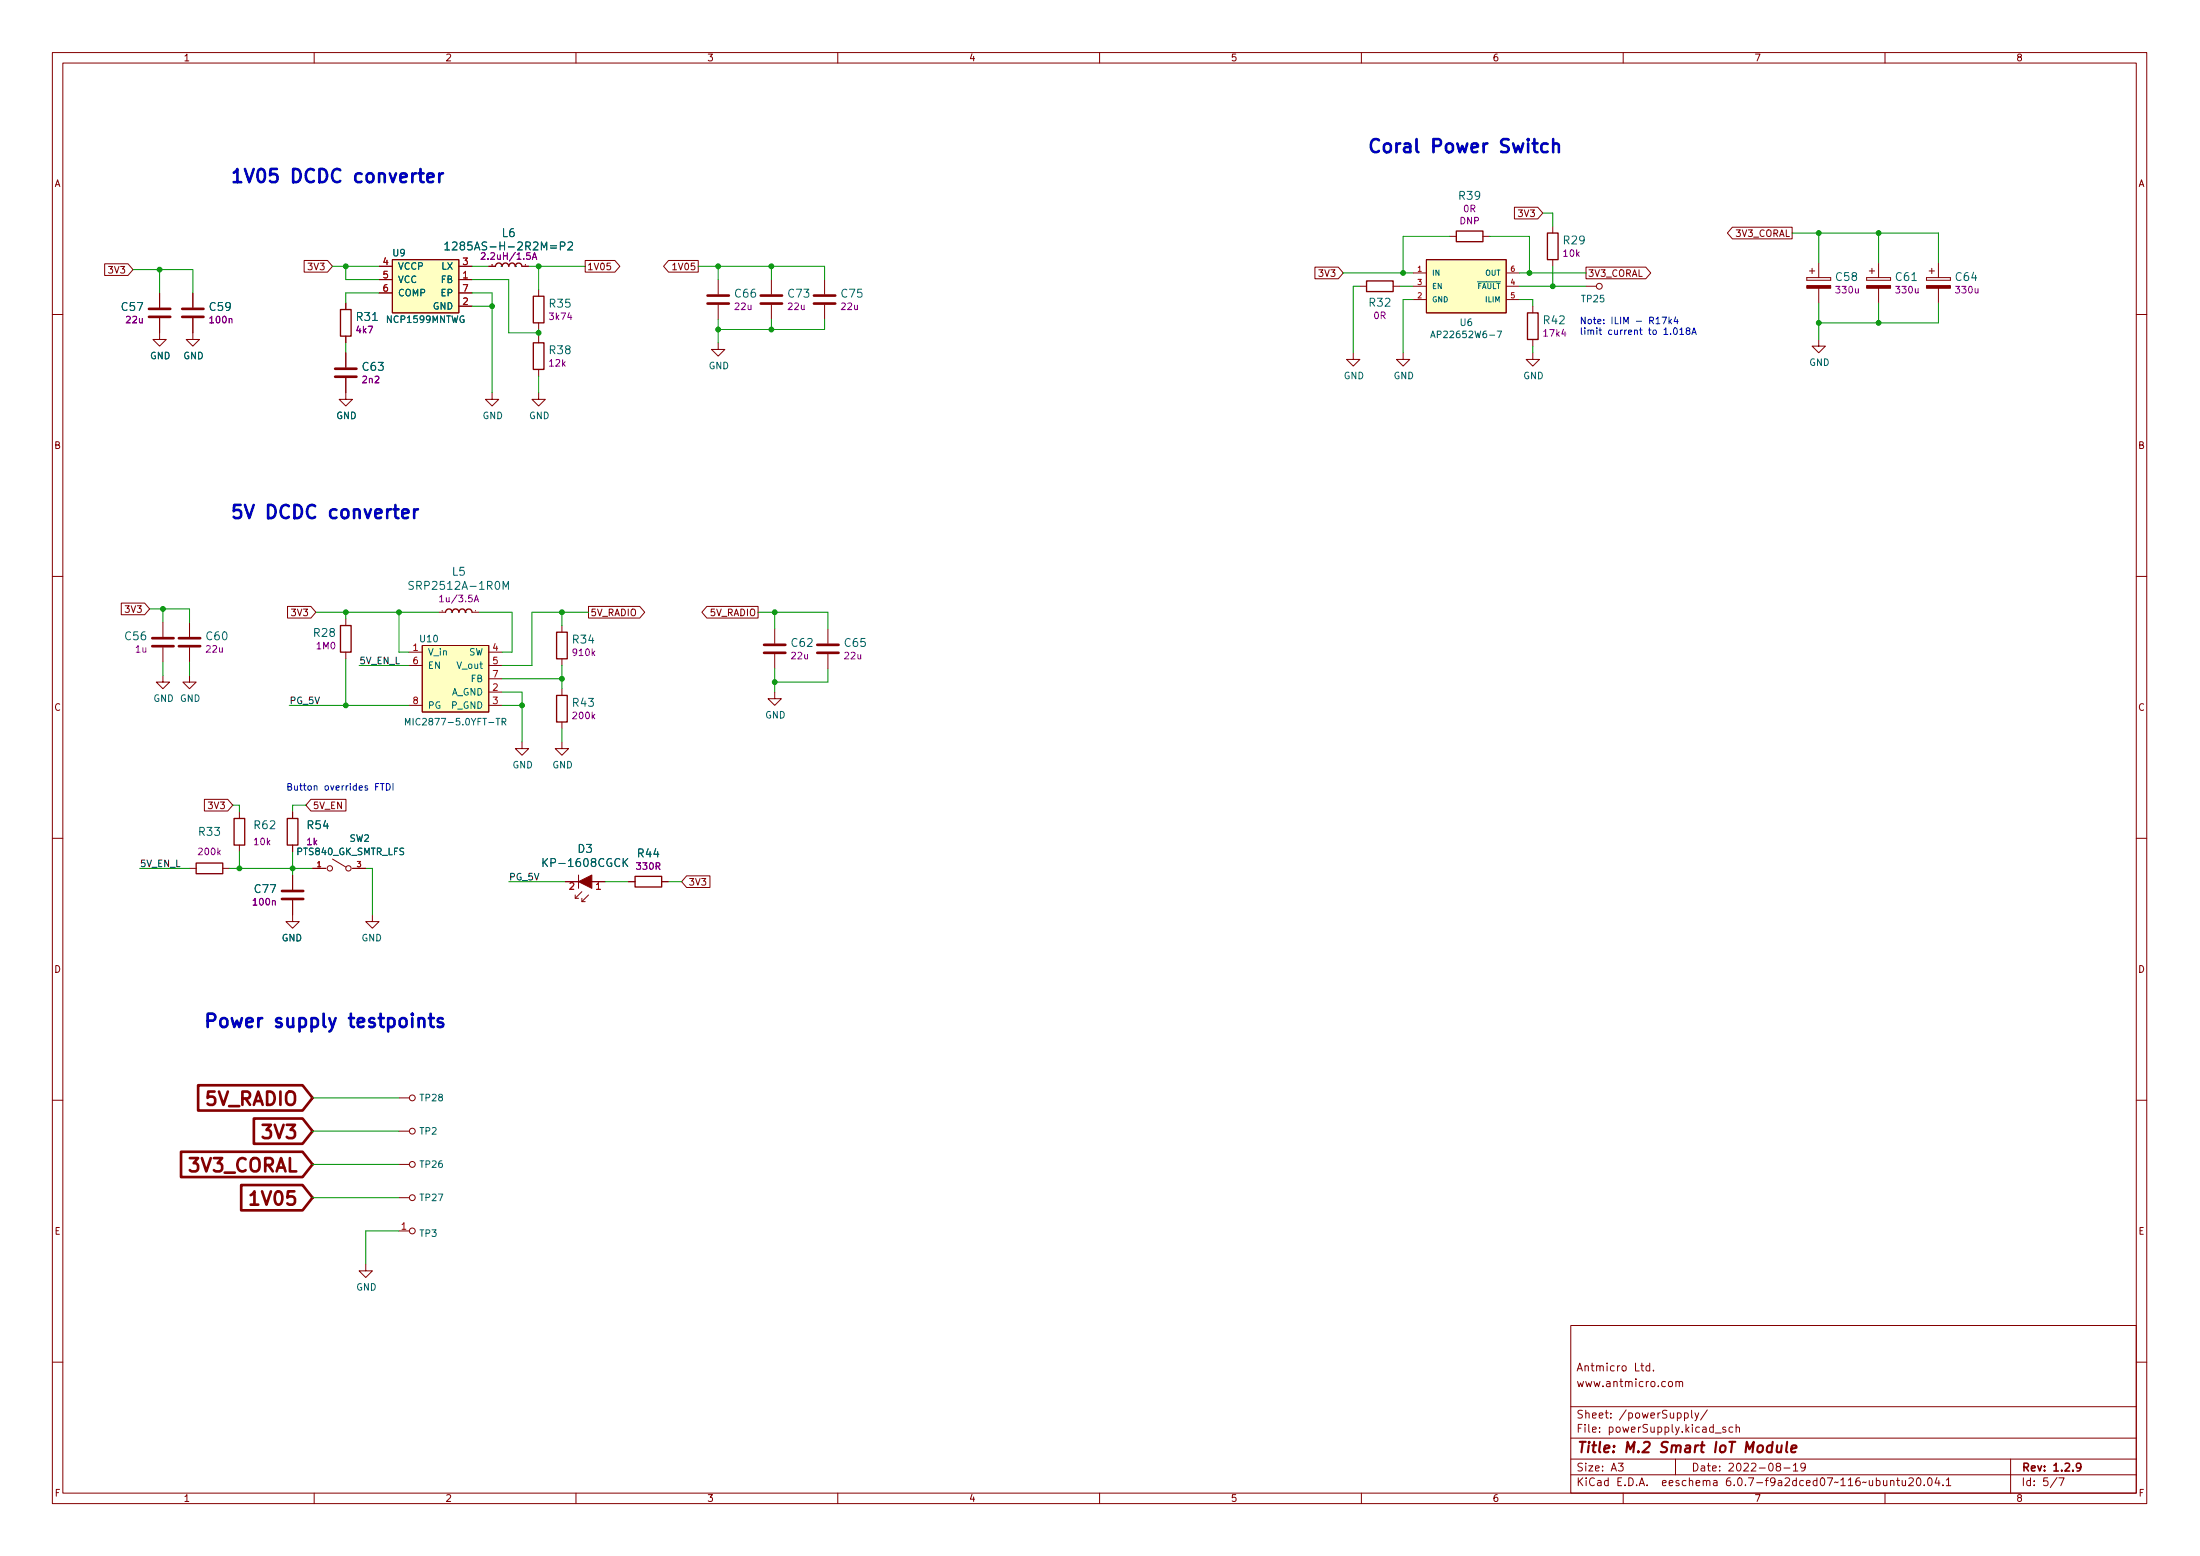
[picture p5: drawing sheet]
<svg xmlns="http://www.w3.org/2000/svg" width="420mm" height="297mm" viewBox="0 0 420 297" stroke-linecap="round" stroke-linejoin="round" font-family="sans-serif">
<g fill="none" stroke="#840000" stroke-width=".19">
<path d="M10 10h400v277h-400zM12 12h396v273h-396zM60 10v2M110 10v2M160 10v2M210 10v2M260 10v2M310 10v2M360 10v2M289.2 39.6h4.5l.9 1.1-.9 1.1h-4.5zM20 50.4h4.4l1 1.1-1 1.1h-4.4zM30.5 55.9v2.8"/>
<path d="M36.8 55.9v2.8M58.1 49.7h4.4l1 1.1-1 1.1h-4.4zM66 57.8v1.3M72.4 50.8h2.5M72.4 53.4h2.5M72.4 55.9h2.5M74.9 49.6h12.7v10.1h-12.7zM87.6 50.8h2.6M87.6 53.4h2.6M87.6 58.5h2.6M87.6 55.9h2.6M93.3 50.8h1.3"/>
<path d="M99.7 50.8h1.3M102.9 55.3v1.3M111.8 49.7h5.6l1 1.1-1 1.1h-5.6zM127.7 49.7h5.6v2.2h-5.6l-1-1.1zM137.2 53.4v2.8M137.2 58.2v2.8M147.3 53.4v2.8M147.3 58.2v2.8M157.5 53.4v2.8M157.5 58.2v2.8M251.1 51h4.5l.9 1.1-.9 1.1h-4.5zM259.7 54.6h1.3"/>
<path d="M266.1 54.6h1.2M269.9 52.1h2.5M269.9 57.2h2.5M269.9 54.6h2.5M272.4 49.6h15.3v10.1h-15.3zM276.9 45.1h1.2M283.2 45.1h1.3M287.7 52.1h2.5M287.7 57.2h2.5M287.7 54.6h2.5M292.7 58.5v1.2M296.5 43.2v1.3"/>
<path d="M296.5 49.6v1.2M302.9 51h11.4l1 1.1-1 1.1h-11.4zM302.9 54.6h1.9M330.9 43.4h11.4v2.2h-11.4l-1-1.1zM345.1 53v.5zM345.1 53.5h4.5zM345.1 53h4.5zM345.6 51.7h1M346.1 51.2v1M347.3 50.2v2.8M347.3 55v2.8M349.6 53v.5z"/>
<path d="M356.5 53v.5zM356.5 53.5h4.6zM356.5 53h4.6zM357 51.7h1M357.5 51.2v1M358.8 50.2v2.8M358.8 55v2.8M361.1 53v.5zM367.9 53v.5zM367.9 53.5h4.6zM367.9 53h4.6zM368.4 51.7h1"/>
<path d="M368.9 51.2v1M370.2 50.2v2.8M370.2 55v2.8M372.5 53v.5zM10 60h2M30.5 60.7v4.1h1.2l-1.2 1.3-1.3-1.3h1.3M36.8 60.7v4.1h1.3l-1.3 1.3-1.2-1.3h1.2M66 72.2v4h1.3l-1.3 1.3-1.2-1.3h1.2M66 64.2v1.2M66 67.3v2.8M94 75v1.2h1.2l-1.2 1.3-1.3-1.3h1.3M102.9 75v1.2h1.2l-1.2 1.3-1.3-1.3h1.3"/>
<path d="M102.9 61.6v1.3M102.9 64.2v1.2M102.9 70.5v1.3M137.2 65.4v1.3h1.2l-1.2 1.3-1.3-1.3h1.3M258.4 67.3v1.3h1.3l-1.3 1.3-1.2-1.3h1.2M268 67.3v1.3h1.2l-1.2 1.3-1.3-1.3h1.3M292.7 67.3v1.3h1.3l-1.3 1.3-1.2-1.3h1.2M292.7 64.8v1.3M347.3 64.8v1.3h1.3l-1.3 1.2-1.2-1.2h1.2M408 60h2M10 110h2M23.2 115.1h4.4l1 1.1-1 1.2h-4.4z"/>
<path d="M31.1 118.8v2.8M36.2 118.8v2.8M54.9 115.8h4.5l.9 1.1-.9 1.1h-4.5zM66 118.1v1.3M83.8 116.9h1.3M90.2 116.9h1.2M107.3 119.4v1.3M112.4 115.8h9.8l.9 1.1-.9 1.1h-9.8zM135 115.8h9.8v2.2h-9.8l-1-1.1zM408 110h2M31.1 128.9v1.3h1.3l-1.3 1.3-1.3-1.3h1.3M31.1 123.6v2.8"/>
<path d="M36.2 128.9v1.3h1.3l-1.3 1.3-1.3-1.3h1.3M36.2 123.6v2.8M66 124.5v1.3M78.1 124.5h2.5M78.1 134.7h2.5M78.1 127h2.5M80.6 123.2h12.7v12.7h-12.7zM93.3 124.5h2.6M93.3 132.1h2.6M93.3 134.7h2.6M93.3 127h2.6M93.3 129.6h2.6"/>
<path d="M107.3 125.8v1.2M107.3 131.5v1.3M107.3 137.8v1.3M148 132.1v1.3h1.2l-1.2 1.3-1.3-1.3h1.3M148 120.1v2.7M148 124.9v2.8M158.1 120.1v2.7M158.1 124.9v2.8M39 152.6h4.5l.9 1.1-.9 1.1h-4.5zM45.7 155v1.2M55.9 155v1.2M59.4 152.6h6.7v2.2h-6.7l-1-1.1z"/>
<path d="M99.7 141.6v1.3h1.3l-1.3 1.3-1.3-1.3h1.3M107.3 141.6v1.3h1.3l-1.3 1.3-1.3-1.3h1.3M10 160h2M36.2 165.8h1.3M42.5 165.8h1.3M45.7 161.3v1.3M55.9 171.9v4h-1.3l1.3 1.3 1.2-1.3h-1.2M55.9 161.3v1.3M55.9 167v2.8M59.7 165.8h2.5M63.5 164l2.5 1.5M67.3 165.8h2.5"/>
<path d="M71.1 174.7v1.2h-1.3l1.3 1.3 1.3-1.3h-1.3M107.9 168.3h2.6M109.9 170.9v.6h.6M110.5 167v2.6M111.1 171.5v.6h.7M111.1 170.2l-1.2 1.3M112.4 170.9l-1.3 1.2M113 168.3h2.6M120 168.3h1.3M126.4 168.3h1.2M131.1 167.2h4.5v2.2h-4.5l-.9-1.1zM408 160h2"/>
<path d="M10 210h2M76.2 215.9h1.9M76.2 209.6h1.9M408 210h2M76.2 235h1.9M76.2 228.6h1.9M76.2 222.3h1.9M69.8 241.3v1.3h1.3l-1.3 1.3-1.2-1.3h1.2M300 253h108v32h-108zM10 260h2M300 278.5h108M300 274.5h108"/>
<path d="M300 268.5h108M309.1 279.3h.9l-.5 .6 .4 .1v.7l-.2 .1-.6-.1M313.3 260.7h.6M313.6 260.2v1.3l.3 .2M315.1 260.8l-.5-.1-.2 .3 .1 .6h.6M315.1 260.2v1.5M315.8 261.6v.1M318.8 263.8l.3-.1 .3 .3v.4l-.3 .3-.3-.1-.2-.2zM320 278.5v3M320.1 263.9l.2-.2 .3 .1 .1 .9M320.1 263.7v1M320.7 263.9l.2-.2 .4 .1 .1 .9"/>
<path d="M321.7 269.8l.4-.1 .3 .3-.1 .6h-.6M321.7 269.7v1.5M323.1 269.2v1.3l.2 .2M323.7 269.7l.4 1M324.4 269.7l-.5 1.4-.2 .1M326.1 269.1l-1.3 2M327.6 273.6h1.1M329.6 272.5l-.4-.1-.2 .2 .1 .2 .5 .2v.3h-.6M330.9 272.5l-.4-.1-.3 .3 .1 .6h.6M331.6 272.6l.2-.2 .3 .1 .1 .9M331.6 271.9v1.5M339.5 280l-.3-.3 .1-.2 .2-.2 .4 .1 .2 .2-.1 .2-.6 .2-.2 .2v.3l.3 .3 .4-.1 .2-.2-.1-.4-.2-.1"/>
<path d="M342.5 279.7l.4-.4v1.5M344.8 280l-.3 .2h-.3l-.3-.2 .2-.6 .4-.1 .2 .2a.99 .99 0 0 1-.3 1.3h-.3M384 278.5v6.5M408 260h2M60 285v2M110 285v2M160 285v2M210 285v2M260 285v2M300 281.5h108M310 285v2M340.7 280.2h1.2"/>
<path d="M342.5 280.8h.9M360 285v2M361.1 282.8l.2-.2 .3 .1 .1 .9M361.1 282.6v1M362.2 282.6h.6M362.4 282.1v1.3l.4 .2M363.3 282.6l.1 .9 .3 .1 .2-.1M363.9 282.6v1M364.6 282.3l.5-.2 .3 .2v.2l-.9 1.1h.9M366.2 282.2l.2-.1a.8 .8 0 0 1 .5 .8 .8 .8 0 0 1-.5 .7 1 1 0 0 1-.2-1.4zM367.5 283.5v.1M368.4 282.2l.1-.1a.8 .8 0 0 1 .5 .8 .8 .8 0 0 1-.5 .7 1 1 0 0 1-.1-1.4z"/>
<path d="M369.9 282l-.3 1.1h.9M370.3 282.6v1M371.1 283.5v.1M371.7 282.5l.4-.4v1.5M371.7 283.6h.9M392.9 282l-1.3 2M393.2 282.1h1l-.6 1.5"/>
<circle cx="305.4" cy="54.6" r=".56"/>
<circle cx="63" cy="165.8" r=".51"/>
<circle cx="66.5" cy="165.8" r=".51"/>
<circle cx="78.7" cy="209.6" r=".56"/>
<circle cx="78.7" cy="215.9" r=".56"/>
<circle cx="78.7" cy="235" r=".56"/>
<circle cx="78.7" cy="222.3" r=".56"/>
<circle cx="78.7" cy="228.6" r=".56"/>
</g>
<path d="M397.4 280l-.3 .2h-.3l-.3-.2 .2-.6 .4-.1 .2 .2a.99 .99 0 0 1-.3 1.3h-.3" fill="none" stroke="#840000" stroke-width=".3"/>
<path d="M338.5 276a.66 .66 0 0 0-1 .3l-.1 .6 .2 .2h.7M338.6 275.2l-.3 2M339.4 275.9v1.2a.57 .57 0 0 0 .7 0M340.3 275.9l-.2 1.3M341.3 275.2l-.2 1.8 .3 .2M342.1 276.6l1-.2-.1-.4-.5-.1-.3 .3-.1 .9h.8" fill="none" stroke="#840000" stroke-width=".4"/>
<g fill="none" stroke="#840000" stroke-width=".25">
<path d="M65 59.1h2.1v5.1h-2.1zM94.6 50.8l.2-.3 .3-.3 .6 .2 .2 .4 .2-.4 .4-.2 .5 .2 .2 .4 .1-.4 .3-.2a.61 .61 0 0 1 .8 .7M99.7 50.8a.62 .62 0 0 0-.7-.6 .62 .62 0 0 0-.6 .6M101.9 56.6h2v5h-2zM261 53.6h5.1v2.1h-5.1zM278.1 44.1h5.1v2h-5.1zM291.7 59.7h2.1v5.1h-2.1zM295.5 44.5h2.1v5.1h-2.1zM101.9 65.4h2v5.1h-2zM65 119.4h2.1v5.1h-2.1zM87.6 116.9l-.1-.4-.3-.2-.6 .1-.2 .5-.2-.5-.5-.2-.4 .3-.2 .4M87.7 116.9l.1-.4 .3-.2a.61 .61 0 0 1 .8 .6"/>
<path d="M90.1 116.9a.62 .62 0 0 0-.6-.6 .62 .62 0 0 0-.6 .6M106.3 132.8h2v5h-2zM106.3 120.7h2v5.1h-2zM44.7 156.2h2v5.1h-2zM54.9 156.2h2v5.1h-2zM37.5 164.8h5v2h-5zM121.3 167.3h5.1v2h-5.1z"/>
</g>
<g fill="#ffffc2" stroke="#ffffc2" stroke-width=".19">
<path d="M272.4 49.6h15.3v10.1h-15.3z"/>
<path d="M80.6 123.2h12.7v12.7h-12.7z"/>
<path d="M74.9 49.6h12.7v10.1h-12.7z"/>
</g>
<g fill="none" stroke="#006464" stroke-width=".19">
<path d="M85 46.6l.4-.4v1.5M85 47.7h.8M86.4 46.3l.6-.1 .2 .1 .1 .3-1 1.1h1M95.7 50.8h.1M98.6 50.8h.1M107 47l.8-.1 .1-.2-.1-.4-.2-.1h-.6v1.5M108.5 46.3l.6-.1 .2 .1v.3l-.9 1.1h.9M273.2 64.5l.5-1.3 .4 1.3M273.4 64.1h.6M285.9 63.2h.9l-.6 1.3M79 111.1l-.6-.1-.3 .3 .1 .3 .7 .3v.5l-.2 .1-.6-.1M86.2 116.9h.1"/>
<path d="M89.1 116.9h.1M96.1 112.5v-1.5l.5 1.1 .5-1.1v1.5M77.4 138.4v-1.3l.5 .9 .4-.9v1.3M95.9 137.8l.6-.1 .1-.1v-.3l-.7-.2v1.3M96.2 137.8l.4 .6M103.7 163.9v1.5M104.6 163.9l-.9 .9M119.2 164.5l.7 .9M119.9 163.9l-.9 .9"/>
</g>
<g fill="none" stroke="#840000" stroke-width=".51">
<path d="M28.4 59h4.1M34.8 59h4.1M135.1 57.9h4.1M135.1 56.4h4.1M145.3 57.9h4.1M145.3 56.4h4.1M155.4 57.9h4.1M155.4 56.4h4.1M28.4 60.5h4.1M34.8 60.5h4.1M64 71.9h4.1M64 70.4h4.1"/>
<path d="M29.1 123.4h4M29.1 121.8h4M34.2 123.4h4M34.2 121.8h4M145.9 124.6h4.1M145.9 123.1h4.1M156.1 124.6h4M156.1 123.1h4M53.8 171.6h4.1M53.8 170.1h4.1M34.6 219.9h23.2l1.9 2.4-1.9 2.4h-23.2zM37.8 207.2h20l1.9 2.4-1.9 2.4h-20z"/>
<path d="M48.5 213.5h9.3l1.9 2.4-1.9 2.4h-9.3zM46.1 226.2h11.7l1.9 2.4-1.9 2.4h-11.7zM47.9 228.2l.7-.8v2.6M47.9 230h1.4"/>
</g>
<g fill="#840000" stroke="#840000" stroke-width=".19">
<path d="M345.1 54.5h4.5v.5h-4.5z"/>
<path d="M367.9 54.5h4.6v.5h-4.6z"/>
<path d="M356.5 54.5h4.6v.5h-4.6z"/>
<path d="M110.5 168.3l2.5-1.3v2.6z"/>
</g>
<path d="M94 50.6h.1M100.3 50.6h.1M84.4 116.6h.1M90.8 116.6h.1" fill="none" stroke="#a90000" stroke-width=".19"/>
<path d="M91.9 48.4l.5-.2 .2 .4-.7 .9h.7M101.7 49.5l.4-1.3 .4 1.3M101.8 49.1h.6M84 114l.3-.4v1.3M84 114.9h.7M90.6 114.9l.4-1.3 .4 1.3M90.7 114.5h.6" fill="none" stroke="#840084" stroke-width=".19"/>
<path d="M81.6 33.9l1.2-.2-.1-.5-.7-.1-.4 .4 .1 1.2 .3 .1 .7-.1M83.9 33.1v1.7M84.6 33.1a.64 .64 0 0 0-.7 .5M295.6 27.5l-.8-.1-.4 .5v.7l.2 .3 .2 .2 .8-.2M296.6 27.6a.62 .62 0 0 1 1.1 .1v1.4M296.6 26.5v2.6M76.8 98.1l1.2-.3-.1-.4-.7-.2-.4 .4 .2 1.2 .2 .1 .7-.1M79.1 97.2v1.7M79.8 97.2a.64 .64 0 0 0-.7 .5" fill="none" stroke="#0000c2" stroke-width=".5"/>
<path d="M79.9 194.6a.63 .63 0 0 1 1.1 .1v1.4M81.9 194.4h.9M82.2 193.5v2.2l.2 .2 .4 .2M84.5 194.5l-.6-.1-.3 .3 .1 .4 .8 .2 .2 .3-.2 .3-.2 .2-.7-.2" fill="none" stroke="#0000c2" stroke-width=".51"/>
<g fill="none" stroke="#0000c2" stroke-width=".19">
<path d="M317.4 60.5h.9l-.6 1.3M318.8 60.5v1.3M318.9 61.3l.3 .5M319.2 61l-.4 .4M319.7 62.7l.2-.1a.68 .68 0 0 1 .4 .6 .68 .68 0 0 1-.4 .7l-.3-.5zM320 60.5l-.3 .9h.8M320.3 61v.8M320.8 62.9l.4-.3v1.3M320.8 63.9h.7M322.3 63.1l-.3-.2 .1-.2 .2-.1h.3l.1 .4-.6 .2-.1 .2v.2l.3 .3 .3-.1 .1-.2v-.4l-.2-.1M323.1 63.9l.4-1.3 .5 1.3M323.2 63.5h.6"/>
<path d="M72.6 149.6h.8M73 149.6v1.2M73.8 149.6a.64 .64 0 0 1 .7 .6 .64 .64 0 0 1-.7 .6zM75.1 149.6v1.2"/>
</g>
<g fill="none" stroke="#009600" stroke-width=".19">
<path d="M25.4 51.5h11.4v4.4M30.5 51.5v4.4M63.5 50.8h8.9M66 50.8v2.6h6.4M72.4 55.9h-6.4v1.9M90.2 50.8h3.1M90.2 55.9h3.8v19.1M90.2 53.4h7v10.1h5.7M90.2 58.5h3.8M101 50.8h10.8M102.9 50.8v4.5M133.3 50.8h24.2v2.6"/>
<path d="M137.2 50.8v2.6M147.3 50.8v2.6M256.5 52.1h13.4M259.7 54.6h-1.3v12.7M267.3 54.6h2.6M269.9 57.2h-1.9v10.1M276.9 45.1h-8.9v7M284.5 45.1h7.6v7M290.2 57.2h2.5v1.3M290.2 54.6h12.7M290.2 52.1h12.7M294.6 40.7h1.9v2.5"/>
<path d="M296.5 50.8v3.8M342.3 44.5h27.9v5.7M347.3 44.5v5.7M347.3 57.8v7M358.8 44.5v5.7M358.8 57.8v3.8M370.2 57.8v3.8h-22.9M66 65.4v1.9M102.9 62.9v1.3M102.9 71.8v3.2M137.2 61v4.4M147.3 61v1.9"/>
<path d="M157.5 61v1.9h-20.3M292.7 66.1v1.2M28.6 116.2h7.6v2.6M31.1 116.2v2.6M60.3 116.9h23.5M66 116.9v1.2M76.2 116.9v7.6h1.9M91.4 116.9h6.4v7.6h-1.9M107.3 116.9v2.5M112.4 116.9h-10.8v10.1h-5.7M144.8 116.9h13.3v3.2M148 116.9v3.2"/>
<path d="M31.1 126.4v2.5M36.2 126.4v2.5M55.2 134.7h22.9M66 125.8v8.9M68.6 127h9.5M95.9 129.6h11.4M95.9 134.7h3.8M95.9 132.1h3.8v9.5M107.3 127v4.5M107.3 139.1v2.5M148 127.7v4.4M158.1 127.7v2.5h-10.1"/>
<path d="M44.4 153.7h1.3v1.3M58.4 153.7h-2.5v1.3M26.7 165.8h9.5M43.8 165.8h15.9M45.7 162.6v3.2M55.9 162.6v4.4M69.8 165.8h1.3v8.9M97.2 168.3h10.7M115.6 168.3h4.4M127.6 168.3h2.6M59.7 209.6h16.5M59.7 215.9h16.5"/>
<path d="M59.7 228.6h16.5M59.7 222.3h16.5M76.2 235h-6.4v6.3"/>
</g>
<g fill="#009600" stroke="#009600" stroke-width=".19">
<circle cx="107.3" cy="116.9" r=".46"/>
<circle cx="107.3" cy="129.6" r=".46"/>
<circle cx="147.3" cy="50.8" r=".46"/>
<circle cx="148" cy="116.9" r=".46"/>
<circle cx="148" cy="130.2" r=".46"/>
<circle cx="147.3" cy="62.9" r=".46"/>
<circle cx="358.8" cy="61.6" r=".46"/>
<circle cx="347.3" cy="44.5" r=".46"/>
<circle cx="347.3" cy="61.6" r=".46"/>
<circle cx="358.8" cy="44.5" r=".46"/>
<circle cx="268" cy="52.1" r=".46"/>
<circle cx="292.1" cy="52.1" r=".46"/>
<circle cx="296.5" cy="54.6" r=".46"/>
<circle cx="137.2" cy="50.8" r=".46"/>
<circle cx="137.2" cy="62.9" r=".46"/>
<circle cx="102.9" cy="50.8" r=".46"/>
<circle cx="102.9" cy="63.5" r=".46"/>
<circle cx="94" cy="58.5" r=".46"/>
<circle cx="30.5" cy="51.5" r=".46"/>
<circle cx="66" cy="50.8" r=".46"/>
<circle cx="31.1" cy="116.2" r=".46"/>
<circle cx="76.2" cy="116.9" r=".46"/>
<circle cx="66" cy="134.7" r=".46"/>
<circle cx="45.7" cy="165.8" r=".46"/>
<circle cx="66" cy="116.9" r=".46"/>
<circle cx="99.7" cy="134.7" r=".46"/>
<circle cx="55.9" cy="165.8" r=".46"/>
</g>
<g font-size="3.5" fill="#0000c2">
<text x="261" y="29.2">Coral Power Switch</text>
<text x="43.8" y="34.9">1V05 DCDC converter</text>
<text x="43.8" y="99">5V DCDC converter</text>
<text x="38.7" y="196.2">Power supply testpoints</text>
</g>
<g font-size="3.5" fill="#840000">
<text x="39.5" y="211">5V_RADIO</text>
<text x="50.9" y="217.4">3V3</text>
<text x="36.3" y="223.7">3V3_CORAL</text>
<text x="48.9" y="230.1">1V05</text>
</g>
<text font-size="2.8" fill="#840000" x="301" y="277.3">Title: M.2 Smart IoT Module</text>
<g font-size="2.1" fill="#006464">
<text x="278.7" y="38.1">R39</text>
<text x="87.1" y="47.8">1285AS-H-2R2M=P2</text>
<text x="95.9" y="45.2">L6</text>
<text x="298.7" y="46.6">R29</text>
<text x="350.7" y="53.6">C58</text>
<text x="362.1" y="53.6">C61</text>
<text x="373.6" y="53.6">C64</text>
<text x="23.3" y="59.3">C57</text>
<text x="40.1" y="59.3">C59</text>
<text x="105" y="58.7">R35</text>
<text x="140.4" y="56.8">C66</text>
<text x="150.6" y="56.8">C73</text>
<text x="160.8" y="56.8">C75</text>
<text x="261.6" y="58.5">R32</text>
<text x="68.2" y="61.3">R31</text>
<text x="294.9" y="61.9">R42</text>
<text x="69.3" y="70.8">C63</text>
<text x="105" y="67.6">R38</text>
<text x="79.1" y="112.6">SRP2512A-1R0M</text>
<text x="86.4" y="109.9">L5</text>
<text x="24" y="122.2">C56</text>
<text x="39.5" y="122.2">C60</text>
<text x="60" y="121.6">R28</text>
<text x="109.5" y="122.8">R34</text>
<text x="151.2" y="123.5">C62</text>
<text x="161.4" y="123.5">C65</text>
<text x="109.5" y="134.9">R43</text>
<text x="38.1" y="159.5">R33</text>
<text x="48.6" y="158.3">R62</text>
<text x="58.8" y="158.3">R54</text>
<text x="104.4" y="165.5">KP-1608CGCK</text>
<text x="110.4" y="162.8">D3</text>
<text x="121.9" y="163.7">R44</text>
<text x="48.7" y="170.5">C77</text>
</g>
<g font-size="2.1" fill="#840000">
<text x="301" y="261.8">Antmicro Ltd.</text>
<text x="301" y="264.8">www.antmicro.com</text>
<text x="301" y="273.5">File: powerSupply.kicad_sch</text>
<text x="301" y="270.8">Sheet: /powerSupply/</text>
<text x="301" y="280.9">Size: A3</text>
<text x="323" y="280.9">Date: 2022-08-19</text>
<text x="386" y="280.9">Rev: 1.2.9</text>
<text x="301" y="283.7">KiCad E.D.A. eeschema 6.0.7-f9a2dced07~116~ubuntu20.04.1</text>
<text x="386" y="283.7">Id: 5/7</text>
</g>
<g font-size="1.8" fill="#840000">
<text x="35" y="11.7">1</text>
<text x="85" y="11.7">2</text>
<text x="135" y="11.7">3</text>
<text x="185" y="11.7">4</text>
<text x="235" y="11.7">5</text>
<text x="285" y="11.7">6</text>
<text x="335" y="11.7">7</text>
<text x="385" y="11.7">8</text>
<text x="10.3" y="35.7">A</text>
<text x="408.3" y="35.7">A</text>
<text x="290.2" y="41.4">3V3</text>
<text x="331.5" y="45.2">3V3_CORAL</text>
<text x="21" y="52.2">3V3</text>
<text x="59.1" y="51.6">3V3</text>
<text x="112.1" y="51.6">1V05</text>
<text x="128.9" y="51.6">1V05</text>
<text x="252.1" y="52.8">3V3</text>
<text x="303.2" y="52.8">3V3_CORAL</text>
<text x="10.3" y="85.7">B</text>
<text x="408.3" y="85.7">B</text>
<text x="24.2" y="117">3V3</text>
<text x="55.9" y="117.6">3V3</text>
<text x="112.7" y="117.6">5V_RADIO</text>
<text x="135.6" y="117.6">5V_RADIO</text>
<text x="10.3" y="135.7">C</text>
<text x="408.3" y="135.7">C</text>
<text x="40" y="154.4">3V3</text>
<text x="59.7" y="154.4">5V_EN</text>
<text x="131.4" y="169">3V3</text>
<text x="10.3" y="185.7">D</text>
<text x="408.3" y="185.7">D</text>
<text x="10.4" y="235.7">E</text>
<text x="408.4" y="235.7">E</text>
<text x="10.4" y="285.7">F</text>
<text x="35" y="286.7">1</text>
<text x="85" y="286.7">2</text>
<text x="135" y="286.7">3</text>
<text x="185" y="286.7">4</text>
<text x="235" y="286.7">5</text>
<text x="285" y="286.7">6</text>
<text x="335" y="286.7">7</text>
<text x="385" y="286.7">8</text>
<text x="408.4" y="285.7">F</text>
</g>
<g font-size="1.8" fill="#840084">
<text x="279.5" y="40.5">0R</text>
<text x="278.8" y="42.8">DNP</text>
<text x="92.6" y="49.6">2.2uH/1.5A</text>
<text x="298.7" y="49">10k</text>
<text x="140.4" y="59.2">22u</text>
<text x="150.6" y="59.2">22u</text>
<text x="160.7" y="59.2">22u</text>
<text x="350.8" y="56">330u</text>
<text x="362.2" y="56">330u</text>
<text x="373.7" y="56">330u</text>
<text x="24.2" y="61.7">22u</text>
<text x="40.2" y="61.7">100n</text>
<text x="68.1" y="63.6">4k7</text>
<text x="105.1" y="61.1">3k74</text>
<text x="262.4" y="60.9">0R</text>
<text x="295" y="64.2">17k4</text>
<text x="105" y="70">12k</text>
<text x="69.3" y="73.1">2n2</text>
<text x="84.5" y="114.9">1u/3.5A</text>
<text x="25.9" y="124.6">1u</text>
<text x="39.5" y="124.6">22u</text>
<text x="60.5" y="123.9">1M0</text>
<text x="109.5" y="125.2">910k</text>
<text x="151.2" y="125.8">22u</text>
<text x="161.4" y="125.8">22u</text>
<text x="109.5" y="137.3">200k</text>
<text x="48.6" y="161.3">10k</text>
<text x="58.6" y="161.3">1k</text>
<text x="38" y="163.2">200k</text>
<text x="121.7" y="166">330R</text>
<text x="48.5" y="172.8">100n</text>
</g>
<g font-size="1.8" fill="#a90000">
<text x="73.2" y="50.6">4</text>
<text x="73.2" y="53.1">5</text>
<text x="88.4" y="53.1">1</text>
<text x="88.4" y="50.6">3</text>
<text x="73.2" y="55.7">6</text>
<text x="88.4" y="58.2">2</text>
<text x="88.4" y="55.7">7</text>
<text x="78.9" y="124.2">1</text>
<text x="94.1" y="124.2">4</text>
<text x="78.9" y="126.8">6</text>
<text x="94.1" y="131.9">2</text>
<text x="94.1" y="126.8">5</text>
<text x="94.1" y="129.3">7</text>
<text x="78.9" y="134.4">8</text>
<text x="94.1" y="134.4">3</text>
<text x="108.7" y="169.8">2</text>
<text x="113.8" y="169.8">1</text>
<text x="76.7" y="234.7">1</text>
</g>
<g font-size="1.8" fill="#006464">
<text x="75.1" y="48.9">U9</text>
<text x="75.9" y="51.5">VCCP</text>
<text x="84.4" y="51.5">LX</text>
<text x="75.9" y="54">VCC</text>
<text x="75.9" y="56.6">COMP</text>
<text x="82.7" y="59.1">GND</text>
<text x="84.3" y="56.6">EP</text>
<text x="84.3" y="54">FB</text>
<text x="302.1" y="57.7">TP25</text>
<text x="74" y="61.6">NCP1599MNTWG</text>
<text x="274.2" y="64.5">AP22652W6-7</text>
<text x="278.9" y="62.2">U6</text>
<text x="28.6" y="68.6">GND</text>
<text x="35" y="68.6">GND</text>
<text x="135.3" y="70.5">GND</text>
<text x="345.5" y="69.8">GND</text>
<text x="256.6" y="72.4">GND</text>
<text x="266.1" y="72.4">GND</text>
<text x="290.9" y="72.4">GND</text>
<text x="64.2" y="80">GND</text>
<text x="92.1" y="80">GND</text>
<text x="101" y="80">GND</text>
<text x="80.3" y="122.6">U10</text>
<text x="81.7" y="125.1">V_in</text>
<text x="89.5" y="125.1">SW</text>
<text x="81.7" y="127.7">EN</text>
<text x="87.4" y="127.7">V_out</text>
<text x="90" y="130.2">FB</text>
<text x="29.3" y="134">GND GND</text>
<text x="81.7" y="135.3">PG</text>
<text x="86.1" y="132.8">A_GND</text>
<text x="86.2" y="135.3">P_GND</text>
<text x="146.1" y="137.1">GND</text>
<text x="78.7" y="138.5">MIC2877-5.0YFT-TR</text>
<text x="97.9" y="146.7">GND</text>
<text x="105.5" y="146.7">GND</text>
<text x="66.8" y="160.7">SW2</text>
<text x="56.8" y="163.2">PTS840_GK_SMTR_LFS</text>
<text x="53.8" y="179.7">GND</text>
<text x="69" y="179.7">GND</text>
<text x="80.3" y="210.2">TP28</text>
<text x="80.2" y="216.6">TP2</text>
<text x="80.3" y="222.9">TP26</text>
<text x="80.3" y="229.3">TP27</text>
<text x="80.2" y="236.1">TP3</text>
<text x="68" y="246.4">GND</text>
</g>
<g font-size="1.8" fill="#0000c2">
<text x="301.6" y="61.9">Note: ILIM - R17k4</text>
<text x="301.6" y="63.9">limit current to 1.018A</text>
<text x="54.6" y="150.9">Button overrides FTDI</text>
</g>
<g font-size="1.8" fill="#0f0f0f">
<text x="68.6" y="126.8">5V_EN_L</text>
<text x="55.2" y="134.4">PG_5V</text>
<text x="26.7" y="165.5">5V_EN_L</text>
<text x="97.2" y="168.1">PG_5V</text>
</g>
<g font-size="1.4" fill="#a90000">
<text x="270.8" y="51.9">1</text>
<text x="288.5" y="51.9">6</text>
<text x="270.8" y="56.9">2</text>
<text x="270.8" y="54.4">3</text>
<text x="288.5" y="54.4">4</text>
<text x="288.5" y="56.9">5</text>
<text x="60.6" y="165.5">1</text>
<text x="68.2" y="165.5">3</text>
</g>
<g font-size="1.4" fill="#006464">
<text x="273.4" y="52.6">IN</text>
<text x="283.7" y="52.6">OUT</text>
<text x="273.4" y="57.7">GND</text>
<text x="273.4" y="55.2">EN</text>
<text x="280.9" y="55.2">~{FAULT}</text>
<text x="283.8" y="57.7">ILIM</text>
</g>
</svg>
